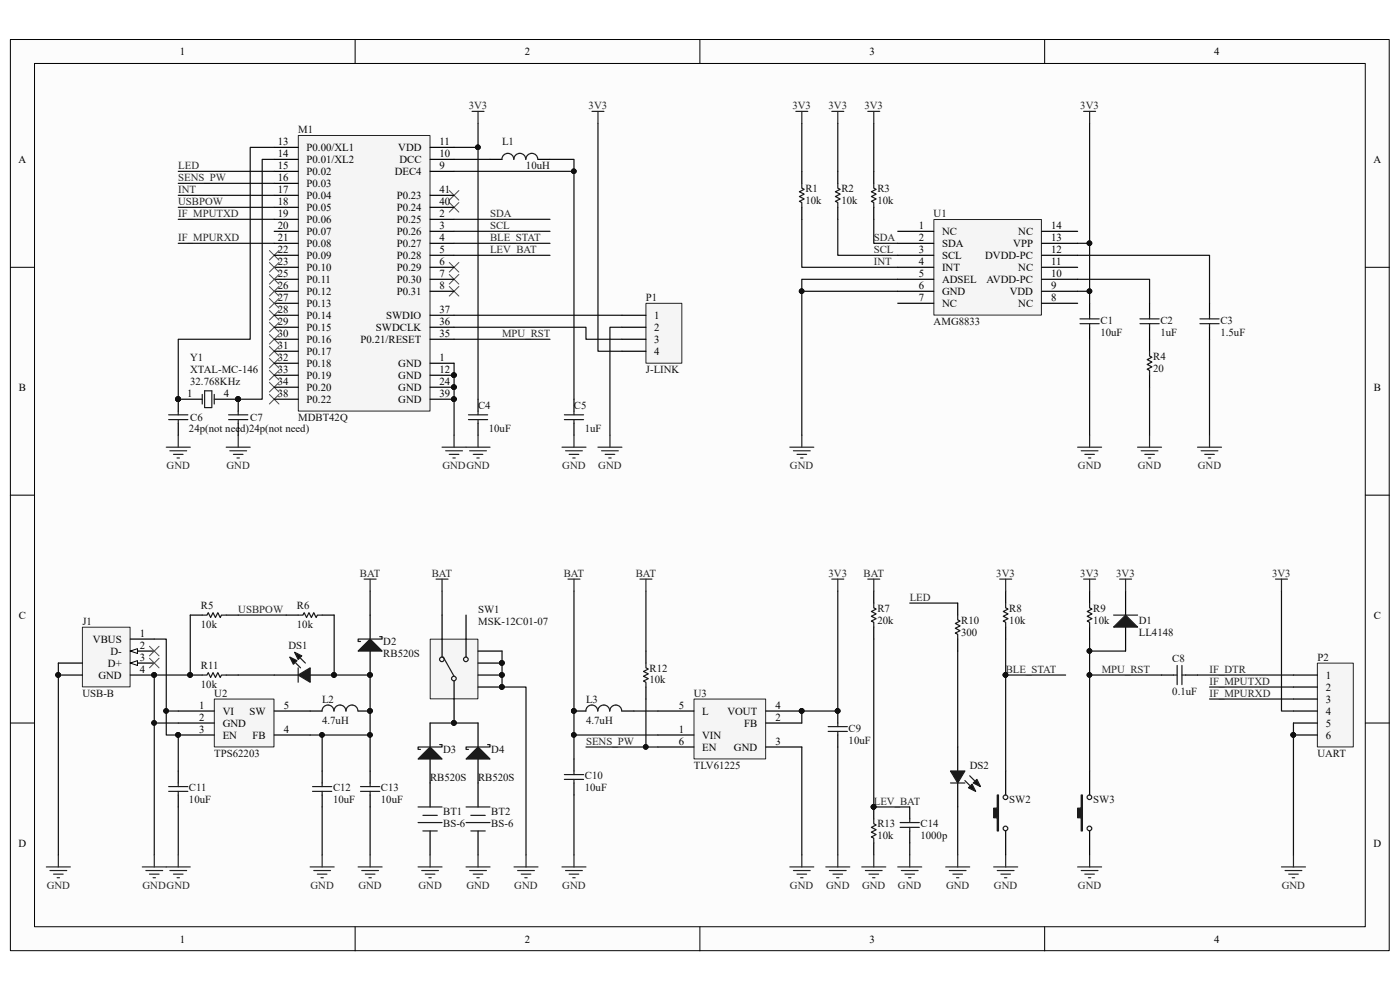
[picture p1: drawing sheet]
<svg xmlns="http://www.w3.org/2000/svg" width="297mm" height="210mm" viewBox="0 0 297 210" stroke-linecap="round" stroke-linejoin="round" font-family="sans-serif">
<path d="M2.2 8.4h292.5v193.3h-292.5z" fill="#fcfcfc"/>
<path d="M2.2 8.4h292.5v193.3h-292.5z" fill="none" stroke="#000" stroke-width=".21"/>
<path d="M7.4 13.5h282.2v183.1h-282.2z" fill="#fcfcfc"/>
<g fill="none" stroke="#000" stroke-width=".21">
<path d="M7.3 13.5h282.3v183.1h-282.3zM75.3 8.4v5.1M148.5 8.4v5.1M221.6 8.4v5.1M2.2 56.7h5.1M289.7 56.7h5.1M2.2 105h5.1M289.7 105h5.1M2.2 153.4h5.1M289.7 153.4h5.1M75.3 196.6v5.1M148.5 196.6v5.1"/>
<path d="M221.6 196.6v5.1"/>
</g>
<g fill="none" stroke="#000" stroke-width=".25">
<path d="M170.1 36.4v2.5M177.7 36.4v2.5M185.4 36.4v2.5M170.1 44v2.5M177.7 44v2.5M185.4 44v2.5M231.2 64.3v2.6M231.2 69.4v2.6M243.9 64.3v2.6M243.9 69.4v5.1M243.9 79.6v2.5M256.6 64.3v2.6"/>
<path d="M256.6 69.4v2.6"/>
</g>
<g fill="none" stroke="#1c1c1c" stroke-width=".25">
<path d="M170.1 38.9v1l.5 .3-1 .5 1 .5-1 .5 1 .5-1 .5 .5 .3v1M177.7 38.9v1l.5 .3-1 .5 1 .5-1 .5 1 .5-1 .5 .5 .3v1M185.4 38.9v1l.5 .3-1 .5 1 .5-1 .5 1 .5-1 .5 .5 .3v1M229.1 67.6h4.1M229.1 68.7h4.1M231.2 66.9v.7M231.2 68.7v.7M241.8 67.6h4.1M241.8 68.7h4.1M243.9 66.9v.7M243.9 68.7v.7M243.9 74.5v1l.5 .3-1 .5 1 .5-1 .5 1 .5-1 .5 .5 .3v1"/>
<path d="M254.6 67.6h4M254.6 68.7h4M256.6 66.9v.7M256.6 68.7v.7"/>
</g>
<path d="M170.1 46.5v10.2h20.4M177.7 46.5v7.7h12.8M185.4 46.5v5.1h5.1M228.6 59.2h15.3v5.1M228.6 54.2h28v10.1M231.2 51.6v10.2M228.6 61.8h2.6v2.5" fill="none" stroke="#0e0e0e" stroke-width=".25"/>
<g fill="#0e0e0e" stroke="#0e0e0e" stroke-width=".21">
<circle cx="231.1" cy="61.8" r=".49"/>
<circle cx="231.1" cy="51.6" r=".49"/>
</g>
<g fill="none" stroke="#262626" stroke-width=".25">
<path d="M168.8 23.6h2.6M170.1 23.6v2.6M176.5 23.6h2.5M177.7 23.6v2.6M184.1 23.6h2.5M185.4 23.6v2.6M229.9 23.6h2.5M231.2 23.6v2.6M167.6 94.9h5M168.3 95.6h3.6M169.1 96.4h2M169.8 97.2h.6"/>
<path d="M170.1 92.3v2.6M228.6 94.9h5.1M229.4 95.6h3.5M230.1 96.4h2.1M230.9 97.2h.5M231.2 92.3v2.6M241.3 94.9h5.1M242.1 95.6h3.6M242.9 96.4h2M243.6 97.2h.5M243.9 92.3v2.6M254.1 94.9h5"/>
<path d="M254.8 95.6h3.6M255.6 96.4h2M256.3 97.2h.6M256.6 92.3v2.6"/>
</g>
<path d="M147.3 148.3h15.1v12.7h-15.1z" fill="#f5f5f5"/>
<path d="M147.2 148.3h15.2v12.7h-15.2z" fill="none" stroke="#262626" stroke-width=".21"/>
<g fill="none" stroke="#000" stroke-width=".25">
<path d="M137 138.1v2.6M121.8 150.8h2.5M131.9 150.8h2.6M137 145.7v2.6M139.6 155.9h7.6M139.6 158.5h7.6M139.6 150.8h7.6M162.5 153.4h7.6M162.5 158.5h7.6M162.5 150.8h7.6M177.7 150.8v2.6M177.7 155.9v2.6"/>
<path d="M101.4 166.1v5.1M101.4 176.3v5.1M121.8 161v2.6M121.8 166.1v2.5"/>
</g>
<g fill="#0e0e0e" stroke="#0e0e0e" stroke-width=".21">
<circle cx="170.1" cy="150.8" r=".49"/>
<circle cx="177.7" cy="150.8" r=".49"/>
<circle cx="121.7" cy="150.8" r=".49"/>
<circle cx="137" cy="158.4" r=".49"/>
</g>
<g fill="none" stroke="#1c1c1c" stroke-width=".25">
<path d="M131.9 150.8a1.27 1.27 0 0 0-1.3-1.2 1.27 1.27 0 0 0-1.3 1.2 1.27 1.27 0 0 0-1.2-1.2 1.27 1.27 0 0 0-1.3 1.2 1.26 1.26 0 0 0-1.3-1.2 1.26 1.26 0 0 0-1.2 1.2M137 140.7v1l.5 .2-1 .5 1 .5-1 .6 1 .5-1 .5 .5 .2v1M175.7 154.1h4.1M175.7 155.2h4.1M177.7 153.4v.7M177.7 155.2v.7M98.9 174.5h5.1M98.9 171.2h5.1M99.9 173h3M99.9 176.3h3M119.7 164.3h4.1M119.7 165.3h4.1"/>
<path d="M121.8 163.6v.7M121.8 165.3v.8"/>
</g>
<path d="M93.8 125.4v5.1M124.3 158.5h12.7M134.5 150.8h5.1M137 148.3v10.2h2.6" fill="none" stroke="#0e0e0e" stroke-width=".25"/>
<g fill="none" stroke="#262626" stroke-width=".25">
<path d="M120.5 122.9h2.5M121.8 122.9v2.5M176.5 122.9h2.5M177.7 122.9v2.5M98.9 183.9h5.1M99.6 184.7h3.6M100.4 185.4h2M101.2 186.2h.5M101.4 181.4v2.5M119.2 183.9h5.1M120 184.7h3.5M120.8 185.4h2"/>
<path d="M121.5 186.2h.5M121.8 181.4v2.5M167.6 183.9h5M168.3 184.7h3.6M169.1 185.4h2M169.8 186.2h.6M170.1 181.4v2.5M175.2 183.9h5.1M176 184.7h3.5M176.7 185.4h2.1M177.5 186.2h.5M177.7 181.4v2.5"/>
</g>
<path d="M137.1 64.4h7.6v12.6h-7.6z" fill="#f5f5f5"/>
<path d="M137 64.3h7.7v12.7h-7.7z" fill="none" stroke="#262626" stroke-width=".21"/>
<path d="M131.9 66.9h5.1M131.9 69.4h5.1M131.9 72h5.1M131.9 74.5h5.1" fill="none" stroke="#000" stroke-width=".25"/>
<g fill="none" stroke="#0e0e0e" stroke-width=".25">
<path d="M58.2 33.8h-2.6v50.9h-5.1M58.2 31.3h-5.1v40.7h-15.3v12.7M96.3 31.3h5.1v53.4M96.3 33.8h7.7M96.3 36.4h25.5M101.4 26.2v5.1M126.9 26.2v48.3h5M37.8 46.5h20.4M37.8 51.6h20.4M96.3 77.1v15.2M96.3 69.4h28v2.6h7.6M96.3 66.9h35.6"/>
<path d="M96.3 72h20.4M131.9 69.4h-2.5v22.9"/>
</g>
<g fill="none" stroke="#262626" stroke-width=".25">
<path d="M35.3 94.9h5.1M36 95.6h3.6M36.8 96.4h2M37.6 97.2h.5M37.8 92.3v2.6M48 94.9h5.1M48.8 95.6h3.5M49.5 96.4h2.1M50.3 97.2h.5M50.5 92.3v2.6M93.8 94.9h10.2M94.5 95.6h3.6"/>
<path d="M95.3 96.4h2M96.1 97.2h.5M96.3 92.3v2.6M99.6 95.6h3.6M100.4 96.4h2M101.2 97.2h.5M101.4 92.3v2.6M119.2 94.9h5.1M120 95.6h3.5M120.8 96.4h2M121.5 97.2h.5M121.8 92.3v2.6"/>
<path d="M126.9 94.9h5M127.6 95.6h3.6M128.4 96.4h2M129.1 97.2h.6M129.4 92.3v2.6"/>
</g>
<g fill="#0e0e0e" stroke="#0e0e0e" stroke-width=".21">
<circle cx="96.3" cy="84.7" r=".49"/>
<circle cx="96.3" cy="82.1" r=".49"/>
<circle cx="96.3" cy="79.6" r=".49"/>
<circle cx="121.7" cy="36.3" r=".49"/>
<circle cx="101.4" cy="31.2" r=".49"/>
<circle cx="50.5" cy="84.7" r=".49"/>
<circle cx="37.8" cy="84.7" r=".49"/>
</g>
<g fill="none" stroke="#4c4c4c" stroke-width=".21">
<path d="M57.2 53.1l2 2.1M59.2 53.1l-2 2.1M95.3 40.4l2 2.1M95.3 43l2 2M95.3 55.7l2 2M95.3 58.2l2 2.1M97.3 40.4l-2 2.1M97.3 43l-2 2M97.3 55.7l-2 2M97.3 58.2l-2 2.1M57.2 65.9l2 2M57.2 68.4l2 2"/>
<path d="M57.2 71l2 2M57.2 73.5l2 2M57.2 76l2 2.1M57.2 78.6l2 2M59.2 78.6l-2 2M59.2 65.9l-2 2M59.2 68.4l-2 2M59.2 71l-2 2M59.2 73.5l-2 2M59.2 76l-2 2.1M95.3 60.8l2 2M97.3 60.8l-2 2"/>
<path d="M57.2 81.1l2 2.1M57.2 83.7l2 2M59.2 81.1l-2 2.1M59.2 83.7l-2 2"/>
</g>
<path d="M63.3 28.8h27.9v58.4h-27.9z" fill="#f5f5f5"/>
<path d="M63.3 28.7h27.9v58.5h-27.9z" fill="none" stroke="#262626" stroke-width=".21"/>
<g fill="none" stroke="#000" stroke-width=".25">
<path d="M58.2 36.4h5.1M58.2 33.8h5.1M58.2 31.3h5.1M58.2 38.9h5.1M91.2 36.4h5.1M91.2 33.8h5.1M91.2 31.3h5.1M104 33.8h2.5M114.1 33.8h2.6M58.2 44h5.1M58.2 41.4h5.1M58.2 51.6h5.1"/>
<path d="M58.2 49.1h5.1M58.2 46.5h5.1M58.2 54.2h5.1M58.2 56.7h5.1M58.2 59.2h5.1M91.2 44h5.1M91.2 41.4h5.1M91.2 51.6h5.1M91.2 49.1h5.1M91.2 46.5h5.1M91.2 54.2h5.1M91.2 56.7h5.1"/>
<path d="M91.2 59.2h5.1M58.2 72h5.1M58.2 79.6h5.1M58.2 77.1h5.1M58.2 69.4h5.1M58.2 74.5h5.1M58.2 66.9h5.1M58.2 61.8h5.1M58.2 64.3h5.1M91.2 72h5.1M91.2 79.6h5.1M91.2 77.1h5.1"/>
<path d="M91.2 69.4h5.1M91.2 66.9h5.1M91.2 61.8h5.1M37.8 84.7v2.5M37.8 89.8v2.5M50.5 84.7v2.5M50.5 89.8v2.5M58.2 84.7h5.1M58.2 82.1h5.1M91.2 84.7h5.1M91.2 82.1h5.1M101.4 84.7v2.5"/>
<path d="M101.4 89.8v2.5M121.8 84.7v2.5M121.8 89.8v2.5"/>
</g>
<g fill="#0e0e0e" stroke="#0e0e0e" stroke-width=".21">
<circle cx="96.3" cy="79.6" r=".49"/>
<circle cx="96.3" cy="82.1" r=".49"/>
<circle cx="96.3" cy="84.7" r=".49"/>
<circle cx="37.8" cy="84.7" r=".49"/>
<circle cx="50.5" cy="84.7" r=".49"/>
<circle cx="121.7" cy="36.3" r=".49"/>
</g>
<g fill="none" stroke="#1c1c1c" stroke-width=".25">
<path d="M109 33.8a1.26 1.26 0 0 0-1.3-1.3 1.26 1.26 0 0 0-1.2 1.3M111.5 33.8a1.26 1.26 0 0 0-1.2-1.3 1.26 1.26 0 0 0-1.3 1.3M114.1 33.8a1.26 1.26 0 0 0-1.3-1.3 1.26 1.26 0 0 0-1.2 1.3M35.8 88h4.1M35.8 89h4.1M37.8 87.2v.8M37.8 89v.8M48.5 88h4.1M48.5 89h4.1M50.5 87.2v.8M50.5 89v.8M99.4 88h4.1"/>
<path d="M99.4 89h4.1M101.4 87.2v.8M101.4 89v.8M119.7 88h4.1M119.7 89h4.1M121.8 87.2v.8M121.8 89v.8"/>
</g>
<path d="M37.8 36.4h20.4M37.8 38.9h20.4M116.7 33.8h5.1v50.9M37.8 41.4h20.4" fill="none" stroke="#0e0e0e" stroke-width=".25"/>
<path d="M57.2 55.7l2 2M59.2 55.7l-2 2" fill="none" stroke="#4c4c4c" stroke-width=".21"/>
<path d="M91.3 135.6h10.1v12.7h-10.1z" fill="#f5f5f5"/>
<path d="M91.3 135.6h10.1v12.7h-10.1z" fill="none" stroke="#262626" stroke-width=".21"/>
<g fill="none" stroke="#1c1c1c" stroke-width=".25">
<path d="M42.9 83.7v2M43.4 82.9h1.5v3.6h-1.5zM45.5 83.7v2M94 139.4l2.3 4.1"/>
<circle cx="93.8" cy="139.9" r=".49"/>
<circle cx="98.8" cy="139.9" r=".49"/>
<circle cx="96.3" cy="143.9" r=".49"/>
<circle cx="231.1" cy="175.7" r=".49"/>
<circle cx="231.1" cy="169.1" r=".49"/>
</g>
<path d="M37.8 84.7h5.1M45.5 84.7h5M93.8 130.5v8.9M98.9 130.5v8.9M101.4 138.1h5.1M96.3 144.5v8.9M101.4 145.7h5.1M101.4 143.2h5.1M101.4 140.7h5.1M231.2 163.6v5M231.2 176.3v5.1" fill="none" stroke="#000" stroke-width=".25"/>
<g fill="#0e0e0e" stroke="#0e0e0e" stroke-width=".21">
<circle cx="96.3" cy="153.4" r=".49"/>
<circle cx="106.5" cy="145.7" r=".49"/>
<circle cx="106.5" cy="143.2" r=".49"/>
<circle cx="106.5" cy="140.6" r=".49"/>
<circle cx="37.8" cy="84.7" r=".49"/>
<circle cx="50.5" cy="84.7" r=".49"/>
<circle cx="231.1" cy="143.2" r=".49"/>
<circle cx="231.1" cy="138.1" r=".49"/>
</g>
<path d="M109 183.9h5.1M109.8 184.7h3.6M110.6 185.4h2M111.3 186.2h.5M111.6 181.4v2.5M228.6 183.9h5.1M229.4 184.7h3.5M230.1 185.4h2.1M230.9 186.2h.5M231.2 181.4v2.5" fill="none" stroke="#262626" stroke-width=".25"/>
<path d="M96.3 51.6h20.4M96.3 54.2h20.4M231.2 135.6v2.5M231.2 143.2h15.2" fill="none" stroke="#0e0e0e" stroke-width=".25"/>
<path d="M229.4 168.6h.2v7.7h-.2v-2.8h-.8v-2.1h.8z" fill-rule="evenodd" fill="#1c1c1c" stroke="#1c1c1c" stroke-width=".25"/>
<path d="M279.5 140.7h7.6v17.8h-7.6z" fill="#f5f5f5"/>
<path d="M279.5 140.7h7.6v17.8h-7.6z" fill="none" stroke="#262626" stroke-width=".21"/>
<path d="M203.2 158.5v5.1M274.4 143.2h5.1M274.4 145.7h5.1M274.4 148.3h5.1M274.4 150.8h5.1M274.4 153.4h5.1M274.4 155.9h5.1M203.2 166.1v5.1" fill="none" stroke="#000" stroke-width=".25"/>
<circle cx="274.4" cy="155.9" r=".49" fill="#0e0e0e" stroke="#0e0e0e" stroke-width=".21"/>
<path d="M271.9 183.9h5.1M272.6 184.7h3.6M273.4 185.4h2M274.2 186.2h.5M274.4 181.4v2.5" fill="none" stroke="#262626" stroke-width=".25"/>
<path d="M193 127.9h10.2M254.1 143.2h20.3M256.6 145.7h17.8M256.6 148.3h17.8M274.4 153.4v28" fill="none" stroke="#0e0e0e" stroke-width=".25"/>
<path d="M201.6 166.1h3.1M205.7 164.6l1 1" fill="none" stroke="#1c1c1c" stroke-width=".25"/>
<path d="M201.6 163.6h3.1l-1.5 2.5z" fill="#1c1c1c" stroke="#1c1c1c" stroke-width=".25"/>
<path d="M206.5 166.1l.7-.8 .8 1.6z" fill="#151515" stroke="#1c1c1c" stroke-width=".25"/>
<path d="M204.7 165.6l1 1" fill="none" stroke="#1c1c1c" stroke-width=".25"/>
<path d="M205.5 167.1l.7-.7 .8 1.5z" fill="#151515" stroke="#1c1c1c" stroke-width=".25"/>
<g fill="none" stroke="#0e0e0e" stroke-width=".25">
<path d="M170.1 26.2v10.2M177.7 26.2v10.2M185.4 26.2v10.2M231.2 26.2v25.4h-2.6M96.3 49.1h20.4M96.3 46.5h20.4M190.5 59.2h-20.4v2.6M190.5 61.8h-20.4v30.5M231.2 72v20.3M256.6 72v20.3M243.9 82.1v10.2M137 125.4v12.7"/>
<path d="M185.4 135.6v35.6h7.6M203.2 138.1v20.4M213.4 135.6v28M238.8 138.1h-7.6v25.5M170.1 158.5v22.9M177.7 158.5v22.9M213.4 143.2h12.7M121.8 168.6v12.8M193 178.8v2.6M203.2 171.2v10.2"/>
</g>
<g fill="none" stroke="#262626" stroke-width=".25">
<path d="M92.5 122.9h2.6M93.8 122.9v2.5M135.8 122.9h2.5M137 122.9v2.5M184.1 122.9h2.5M185.4 122.9v2.5M212.1 122.9h2.5M213.4 122.9v2.5M182.8 183.9h5.1M183.6 184.7h3.6M184.4 185.4h2M185.1 186.2h.5"/>
<path d="M185.4 181.4v2.5M190.5 183.9h5M191.2 184.7h3.6M192 185.4h2M192.7 186.2h.6M193 181.4v2.5M200.6 183.9h5.1M201.4 184.7h3.6M202.2 185.4h2M202.9 186.2h.5M203.2 181.4v2.5M210.8 183.9h5.1"/>
<path d="M211.6 184.7h3.5M212.3 185.4h2.1M213.1 186.2h.5M213.4 181.4v2.5"/>
</g>
<g fill="none" stroke="#000" stroke-width=".25">
<path d="M185.4 125.4v2.5M185.4 133v2.6M203.2 127.9v2.6M203.2 135.6v2.5M213.4 125.4v2.5M213.4 133v2.6M231.2 125.4v2.5M231.2 133v2.6M238.8 125.4v5.1M238.8 133v5.1M101.4 153.4v5.1M246.4 143.2h2.6"/>
<path d="M251.5 143.2h2.6M101.4 161v5.1M185.4 171.2v2.5M185.4 178.8v2.6M193 171.2v2.5M193 176.3v2.5M213.4 163.6v5M213.4 176.3v5.1"/>
</g>
<g fill="none" stroke="#1c1c1c" stroke-width=".25">
<path d="M185.4 127.9v1.1l.5 .2-1 .5 1 .5-1 .5 1 .5-1 .6 .5 .2v1M203.2 130.5v1l.5 .3-1 .5 1 .5-1 .5 1 .5-1 .5 .5 .3v1M213.4 127.9v1.1l.5 .2-1.1 .5 1.1 .5-1.1 .5 1.1 .5-1.1 .6 .6 .2v1M231.2 127.9v1.1l.5 .2-1 .5 1 .5-1 .5 1 .5-1 .6 .5 .2v1M236.2 130.5h5.1M103.5 158h.5v.5h-5.1v.5h.5M249 143.2h.7M249.7 141.2v4M250.7 141.2v4M250.7 143.2h.8M185.4 173.7v1l.5 .3-1 .5 1 .5-1 .5 1 .5-1 .5 .5 .3v1M191 175.5h4"/>
<path d="M191 174.5h4M193 173.7v.8M193 175.5v.8"/>
<circle cx="213.3" cy="169.1" r=".49"/>
<circle cx="213.3" cy="175.7" r=".49"/>
</g>
<g fill="#1c1c1c" stroke="#1c1c1c" stroke-width=".25">
<path d="M236.2 133l2.6-2.5 2.5 2.5z"/>
<path d="M98.9 161l2.5-2.5 2.6 2.5z"/>
<path d="M211.6 168.6h.2v7.7h-.2v-2.8h-.8v-2.1h.8z" fill-rule="evenodd"/>
</g>
<g fill="#0e0e0e" stroke="#0e0e0e" stroke-width=".21">
<circle cx="231.1" cy="143.2" r=".49"/>
<circle cx="231.1" cy="138.1" r=".49"/>
<circle cx="213.3" cy="143.2" r=".49"/>
<circle cx="185.3" cy="171.2" r=".49"/>
<circle cx="231.1" cy="51.6" r=".49"/>
<circle cx="170.1" cy="61.8" r=".49"/>
</g>
<path d="M57.2 58.2l2 2.1M59.2 58.2l-2 2.1M57.2 60.8l2 2M57.2 63.3l2 2.1M59.2 60.8l-2 2M59.2 63.3l-2 2.1" fill="none" stroke="#4c4c4c" stroke-width=".21"/>
<path d="M45.5 148.3h12.6v10.2h-12.6z" fill="#f5f5f5"/>
<path d="M45.5 148.3h12.6v10.2h-12.6z" fill="none" stroke="#262626" stroke-width=".21"/>
<g fill="none" stroke="#000" stroke-width=".25">
<path d="M78.5 130.5v5.1M78.5 138.1v5.1M37.8 150.8h7.7M37.8 153.4h7.7M37.8 155.9h7.7M58.2 150.8h10.1M58.2 155.9h7.6M76 150.8h2.5M37.8 163.6v2.5M37.8 168.6v2.6M68.3 163.6v2.5M68.3 168.6v2.6"/>
<path d="M78.5 163.6v2.5M78.5 168.6v2.6"/>
</g>
<g fill="#0e0e0e" stroke="#0e0e0e" stroke-width=".21">
<circle cx="37.8" cy="155.9" r=".49"/>
<circle cx="32.7" cy="153.4" r=".49"/>
<circle cx="78.5" cy="150.8" r=".49"/>
<circle cx="78.5" cy="155.9" r=".49"/>
<circle cx="78.5" cy="143.2" r=".49"/>
<circle cx="68.3" cy="155.9" r=".49"/>
</g>
<g fill="none" stroke="#1c1c1c" stroke-width=".25">
<path d="M80.6 135.1h.5v.5h-5.1v.5h.5M75.9 150.8a1.27 1.27 0 0 0-1.2-1.2 1.27 1.27 0 0 0-1.3 1.2 1.27 1.27 0 0 0-1.3-1.2 1.27 1.27 0 0 0-1.3 1.2 1.26 1.26 0 0 0-1.2-1.2 1.26 1.26 0 0 0-1.3 1.2M35.8 166.9h4.1M35.8 167.9h4.1M37.8 166.1v.8M37.8 167.9v.7M66.3 166.9h4.1M66.3 167.9h4.1M68.3 166.1v.8M68.3 167.9v.7M76.5 166.9h4.1M76.5 167.9h4.1"/>
<path d="M78.5 166.1v.8M78.5 167.9v.7"/>
</g>
<path d="M78.5 125.4v5.1M37.8 153.4h-5.1v28M68.3 155.9v7.7M78.5 155.9v7.7M68.3 171.2v10.2M78.5 171.2v10.2" fill="none" stroke="#0e0e0e" stroke-width=".25"/>
<g fill="none" stroke="#262626" stroke-width=".25">
<path d="M77.2 122.9h2.6M78.5 122.9v2.5M30.2 183.9h5.1M30.9 184.7h3.6M31.7 185.4h2M32.5 186.2h.5M32.7 181.4v2.5M65.8 183.9h5.1M66.6 184.7h3.5M67.3 185.4h2.1M68.1 186.2h.5M68.3 181.4v2.5"/>
<path d="M76 183.9h5.1M76.7 184.7h3.6M77.5 185.4h2M78.3 186.2h.5M78.5 181.4v2.5"/>
</g>
<path d="M78.5 135.6l2.6 2.5h-5.1z" fill="#1c1c1c" stroke="#1c1c1c" stroke-width=".25"/>
<path d="M17.5 133.1h10.1v12.6h-10.1z" fill="#f5f5f5"/>
<path d="M17.5 133.1h10.1v12.6h-10.1z" fill="none" stroke="#262626" stroke-width=".21"/>
<path d="M27.6 135.6h5.1M27.6 138.1h5.1" fill="none" stroke="#000" stroke-width=".25"/>
<path d="M27.6 138.1l1.6-.5v1z" fill="#fcfcfc" stroke="#000" stroke-width=".21"/>
<path d="M27.6 140.7h5.1" fill="none" stroke="#000" stroke-width=".25"/>
<path d="M27.6 140.7l1.6-.6v1.1z" fill="#fcfcfc" stroke="#000" stroke-width=".21"/>
<path d="M12.4 143.2h5.1M12.4 140.7h5.1M27.6 143.2h5.1M58.2 143.2h5.1M65.8 143.2h5.1" fill="none" stroke="#000" stroke-width=".25"/>
<g fill="#0e0e0e" stroke="#0e0e0e" stroke-width=".21">
<circle cx="32.7" cy="143.2" r=".49"/>
<circle cx="12.3" cy="143.2" r=".49"/>
<circle cx="170.1" cy="150.8" r=".49"/>
<circle cx="177.7" cy="150.8" r=".49"/>
<circle cx="37.8" cy="155.9" r=".49"/>
<circle cx="35.2" cy="150.8" r=".49"/>
<circle cx="70.9" cy="143.2" r=".49"/>
</g>
<path d="M32.7 135.6h2.6v15.2M177.7 125.4v25.4h-7.6v2.6M37.8 150.8h-2.5v5.1h2.5v7.7M37.8 171.2v10.2" fill="none" stroke="#0e0e0e" stroke-width=".25"/>
<path d="M9.8 183.9h5.1M10.6 184.7h3.6M11.4 185.4h2M12.1 186.2h.5M12.4 181.4v2.5M35.3 183.9h5.1M36 184.7h3.6M36.8 185.4h2M37.6 186.2h.5M37.8 181.4v2.5" fill="none" stroke="#262626" stroke-width=".25"/>
<path d="M63.8 139.6l1 1.1M63.3 141.7v3" fill="none" stroke="#1c1c1c" stroke-width=".25"/>
<path d="M63.3 143.2l2.5-1.5v3z" fill="#1c1c1c" stroke="#1c1c1c" stroke-width=".25"/>
<path d="M62.5 138.4l1.5 .7-.7 .8z" fill="#151515" stroke="#1c1c1c" stroke-width=".25"/>
<path d="M62.7 140.7l1.1 1" fill="none" stroke="#1c1c1c" stroke-width=".25"/>
<path d="M61.5 139.4l1.5 .7-.8 .8z" fill="#151515" stroke="#1c1c1c" stroke-width=".25"/>
<g fill="#0e0e0e" stroke="#0e0e0e" stroke-width=".21">
<circle cx="70.9" cy="143.2" r=".49"/>
<circle cx="40.3" cy="143.2" r=".49"/>
<circle cx="12.3" cy="143.2" r=".49"/>
<circle cx="78.5" cy="143.2" r=".49"/>
<circle cx="78.5" cy="150.8" r=".49"/>
<circle cx="78.5" cy="155.9" r=".49"/>
<circle cx="68.3" cy="155.9" r=".49"/>
<circle cx="32.7" cy="143.2" r=".49"/>
<circle cx="32.7" cy="153.4" r=".49"/>
<circle cx="121.7" cy="150.8" r=".49"/>
<circle cx="121.7" cy="155.9" r=".49"/>
<circle cx="96.3" cy="153.4" r=".49"/>
<circle cx="106.5" cy="140.6" r=".49"/>
<circle cx="106.5" cy="143.2" r=".49"/>
<circle cx="106.5" cy="145.7" r=".49"/>
</g>
<path d="M40.4 130.5h2.5M48 130.5h2.5M60.7 130.5h2.6M68.3 130.5h2.6M40.4 143.2h2.5M48 143.2h2.5M91.2 153.4v5.1M91.2 161v10.2M91.2 176.3v5.1" fill="none" stroke="#000" stroke-width=".25"/>
<path d="M42.9 130.5h1l.3-.5 .5 1 .5-1 .5 1 .5-1 .5 1 .3-.5h1M63.3 130.5h1l.2-.5 .5 1 .5-1 .6 1 .5-1 .5 1 .2-.5h1M42.9 143.2h1l.3-.5 .5 1 .5-1 .5 1 .5-1 .5 1 .3-.5h1M93.3 158h.5v.5h-5.1v.5h.5M88.7 174.5h5.1M88.7 171.2h5.1M89.7 173h3.1M89.7 176.3h3.1" fill="none" stroke="#1c1c1c" stroke-width=".25"/>
<path d="M37.8 44h20.4M40.4 130.5v12.7h-7.7v10.2M50.5 130.5h10.2M70.9 130.5v12.7h7.6v12.7h-12.7M106.5 138.1v7.6h5.1v35.7M121.8 125.4v30.5h17.8M12.4 140.7v40.7M50.5 143.2h7.7M91.2 153.4h10.2M121.8 155.9v5.1" fill="none" stroke="#0e0e0e" stroke-width=".25"/>
<path d="M88.7 161l2.5-2.5 2.6 2.5z" fill="#1c1c1c" stroke="#1c1c1c" stroke-width=".25"/>
<path d="M88.7 183.9h5.1M89.5 184.7h3.5M90.2 185.4h2.1M91 186.2h.5M91.2 181.4v2.5" fill="none" stroke="#262626" stroke-width=".25"/>
<path d="M198.2 46.6h22.7v20.2h-22.7z" fill="#f5f5f5"/>
<path d="M198.1 46.6h22.8v20.2h-22.8z" fill="none" stroke="#262626" stroke-width=".21"/>
<g fill="none" stroke="#000" stroke-width=".25">
<path d="M190.5 49.1h7.6M190.5 51.6h7.6M190.5 54.2h7.6M190.5 56.7h7.6M190.5 59.2h7.6M221 49.1h7.6M221 51.6h7.6M221 54.2h7.6M221 56.7h7.6M221 59.2h7.6M190.5 61.8h7.6M190.5 64.3h7.6"/>
<path d="M221 61.8h7.6M221 64.3h7.6"/>
</g>
<path d="M100.1 23.6h2.6M101.4 23.6v2.6M125.6 23.6h2.5M126.9 23.6v2.6M229.9 122.9h2.5M231.2 122.9v2.5M237.5 122.9h2.6M238.8 122.9v2.5M270.6 122.9h2.5M271.9 122.9v2.5" fill="none" stroke="#262626" stroke-width=".25"/>
<path d="M271.9 125.4v25.4h2.5" fill="none" stroke="#0e0e0e" stroke-width=".25"/>
<path d="M31.7 137.1l2 2M31.7 139.6l2 2.1M33.7 137.1l-2 2M33.7 139.6l-2 2.1" fill="none" stroke="#4c4c4c" stroke-width=".21"/>
<g font-size="2.3">
<text x="38.2" y="11.7">1</text>
<text x="111.3" y="11.7">2</text>
<text x="184.5" y="11.7">3</text>
<text x="257.6" y="11.7">4</text>
<text x="3.9" y="34.6">A</text>
<text x="58.9" y="30.8">13</text>
<text x="58.9" y="35.9">15</text>
<text x="58.9" y="33.3">14</text>
<text x="65" y="32">P0.00/XL1</text>
<text x="65" y="34.6">P0.01/XL2</text>
<text x="84.5" y="32">VDD</text>
<text x="84.8" y="34.6">DCC</text>
<text x="93.3" y="35.9">9</text>
<text x="93.3" y="33.3">10</text>
<text x="93.3" y="30.8">11</text>
<text x="291.4" y="34.6">A</text>
<text x="58.9" y="38.4">16</text>
<text x="58.9" y="40.9">17</text>
<text x="65" y="39.7">P0.03</text>
<text x="65" y="37.1">P0.02</text>
<text x="83.7" y="37.1">DEC4</text>
<text x="93.3" y="40.9">41</text>
<text x="58.9" y="46">19</text>
<text x="58.9" y="43.5">18</text>
<text x="65" y="42.2">P0.04</text>
<text x="65" y="47.3">P0.06</text>
<text x="65" y="44.7">P0.05</text>
<text x="84.2" y="44.7">P0.24</text>
<text x="84.2" y="42.2">P0.23</text>
<text x="84.2" y="47.3">P0.25</text>
<text x="93.3" y="43.5">40</text>
<text x="93.3" y="46">2</text>
<text x="58.9" y="51.1">21</text>
<text x="58.9" y="48.6">20</text>
<text x="58.9" y="53.7">22</text>
<text x="65" y="52.4">P0.08</text>
<text x="65" y="49.8">P0.07</text>
<text x="84.2" y="49.8">P0.26</text>
<text x="84.2" y="52.4">P0.27</text>
<text x="93.3" y="48.6">3</text>
<text x="93.3" y="51.1">4</text>
<text x="93.3" y="53.7">5</text>
<text x="194.9" y="48.6">1</text>
<text x="194.9" y="51.1">2</text>
<text x="194.9" y="53.7">3</text>
<text x="199.9" y="49.8">NC</text>
<text x="199.9" y="52.4">SDA</text>
<text x="215" y="52.4">VPP</text>
<text x="216" y="49.8">NC</text>
<text x="223" y="53.7">12</text>
<text x="223" y="51.1">13</text>
<text x="223" y="48.6">14</text>
<text x="58.9" y="56.2">23</text>
<text x="58.9" y="58.8">25</text>
<text x="65" y="54.9">P0.09</text>
<text x="65" y="57.5">P0.10</text>
<text x="84.2" y="54.9">P0.28</text>
<text x="84.2" y="57.5">P0.29</text>
<text x="93.3" y="58.8">7</text>
<text x="93.3" y="56.2">6</text>
<text x="194.9" y="56.2">4</text>
<text x="194.9" y="58.8">5</text>
<text x="199.9" y="54.9">SCL</text>
<text x="199.9" y="57.5">INT</text>
<text x="209" y="54.9">DVDD-PC</text>
<text x="216" y="57.5">NC</text>
<text x="223" y="58.8">10</text>
<text x="223" y="56.2">11</text>
<text x="58.9" y="61.3">26</text>
<text x="58.9" y="63.8">27</text>
<text x="65" y="62.6">P0.12</text>
<text x="65" y="65.1">P0.13</text>
<text x="65" y="60">P0.11</text>
<text x="84.2" y="60">P0.30</text>
<text x="84.2" y="62.6">P0.31</text>
<text x="93.3" y="61.3">8</text>
<text x="194.9" y="61.3">6</text>
<text x="194.9" y="63.8">7</text>
<text x="199.9" y="60">ADSEL</text>
<text x="199.9" y="62.6">GND</text>
<text x="199.9" y="65.1">NC</text>
<text x="209.3" y="60">AVDD-PC</text>
<text x="214.2" y="62.6">VDD</text>
<text x="216" y="65.1">NC</text>
<text x="223" y="63.8">8</text>
<text x="223" y="61.3">9</text>
<text x="58.9" y="71.5">30</text>
<text x="58.9" y="68.9">29</text>
<text x="58.9" y="66.4">28</text>
<text x="65" y="70.2">P0.15</text>
<text x="65" y="67.6">P0.14</text>
<text x="79.8" y="70.2">SWDCLK</text>
<text x="81.9" y="67.6">SWDIO</text>
<text x="93.3" y="71.5">35</text>
<text x="93.3" y="68.9">36</text>
<text x="93.3" y="66.4">37</text>
<text x="138.8" y="67.6">1</text>
<text x="138.8" y="70.2">2</text>
<text x="58.9" y="74">31</text>
<text x="58.9" y="76.6">32</text>
<text x="65" y="72.7">P0.16</text>
<text x="65" y="75.3">P0.17</text>
<text x="65" y="77.9">P0.18</text>
<text x="76.5" y="72.7">P0.21/RESET</text>
<text x="84.5" y="77.9">GND</text>
<text x="93.3" y="76.6">1</text>
<text x="138.8" y="72.7">3</text>
<text x="138.8" y="75.3">4</text>
<text x="4" y="82.9">B</text>
<text x="58.9" y="81.7">34</text>
<text x="58.9" y="79.1">33</text>
<text x="65" y="82.9">P0.20</text>
<text x="65" y="80.4">P0.19</text>
<text x="84.5" y="80.4">GND</text>
<text x="84.5" y="82.9">GND</text>
<text x="93.3" y="79.1">12</text>
<text x="93.3" y="81.7">24</text>
<text x="291.5" y="82.9">B</text>
<text x="39.7" y="84.2">1</text>
<text x="47.5" y="84.2">4</text>
<text x="58.9" y="84.2">38</text>
<text x="65" y="85.5">P0.22</text>
<text x="84.5" y="85.5">GND</text>
<text x="93.3" y="84.2">39</text>
<text x="4" y="131.3">C</text>
<text x="291.5" y="131.3">C</text>
<text x="19.7" y="136.4">VBUS</text>
<text x="29.7" y="135.1">1</text>
<text x="29.7" y="137.6">2</text>
<text x="20.9" y="144">GND</text>
<text x="22.9" y="141.4">D+</text>
<text x="23.5" y="138.9">D-</text>
<text x="29.7" y="140.2">3</text>
<text x="29.7" y="142.7">4</text>
<text x="281.3" y="144">1</text>
<text x="281.3" y="146.5">2</text>
<text x="281.3" y="149.1">3</text>
<text x="42.2" y="150.3">1</text>
<text x="42.2" y="152.9">2</text>
<text x="42.2" y="155.4">3</text>
<text x="47.2" y="151.6">VI</text>
<text x="47.2" y="154.1">GND</text>
<text x="53" y="151.6">SW</text>
<text x="60.2" y="155.4">4</text>
<text x="60.2" y="150.3">5</text>
<text x="144" y="155.4">1</text>
<text x="144" y="150.3">5</text>
<text x="149" y="151.6">L</text>
<text x="154.3" y="151.6">VOUT</text>
<text x="157.9" y="154.1">FB</text>
<text x="164.5" y="152.9">2</text>
<text x="164.5" y="150.3">4</text>
<text x="281.3" y="151.6">4</text>
<text x="281.3" y="154.1">5</text>
<text x="47.2" y="156.7">EN</text>
<text x="53.6" y="156.7">FB</text>
<text x="144" y="158">6</text>
<text x="149" y="156.7">VIN</text>
<text x="149" y="159.3">EN</text>
<text x="155.7" y="159.3">GND</text>
<text x="164.5" y="158">3</text>
<text x="281.3" y="156.7">6</text>
<text x="3.9" y="179.6">D</text>
<text x="291.4" y="179.6">D</text>
<text x="38.2" y="199.9">1</text>
<text x="111.3" y="199.9">2</text>
<text x="184.5" y="199.9">3</text>
<text x="257.6" y="199.9">4</text>
</g>
<g font-size="2.3" fill="#262626">
<text x="99.4" y="23.1">3V3</text>
<text x="124.9" y="23.1">3V3</text>
<text x="168.1" y="23.1">3V3</text>
<text x="175.8" y="23.1">3V3</text>
<text x="183.4" y="23.1">3V3</text>
<text x="229.2" y="23.1">3V3</text>
<text x="37.8" y="35.9">LED</text>
<text x="37.8" y="38.4">SENS_PW</text>
<text x="37.8" y="40.9">INT</text>
<text x="37.8" y="46">IF_MPUTXD</text>
<text x="37.8" y="43.5">USBPOW</text>
<text x="104" y="46">SDA</text>
<text x="37.8" y="51.1">IF_MPURXD</text>
<text x="104" y="51.1">BLE_STAT</text>
<text x="104" y="53.7">LEV_BAT</text>
<text x="104" y="48.6">SCL</text>
<text x="185.4" y="51.1">SDA</text>
<text x="185.4" y="53.7">SCL</text>
<text x="185.4" y="56.2">INT</text>
<text x="106.5" y="71.5">MPU_RST</text>
<text x="35.3" y="99.4">GND</text>
<text x="48" y="99.4">GND</text>
<text x="93.9" y="99.4">GNDGND</text>
<text x="119.3" y="99.4">GND</text>
<text x="126.9" y="99.4">GND</text>
<text x="167.6" y="99.4">GND</text>
<text x="228.7" y="99.4">GND</text>
<text x="241.4" y="99.4">GND</text>
<text x="254.1" y="99.4">GND</text>
<text x="76.4" y="122.3">BAT</text>
<text x="91.6" y="122.3">BAT</text>
<text x="119.6" y="122.3">BAT</text>
<text x="134.9" y="122.3">BAT</text>
<text x="175.8" y="122.3">3V3</text>
<text x="183.2" y="122.3">BAT</text>
<text x="211.4" y="122.3">3V3</text>
<text x="229.2" y="122.3">3V3</text>
<text x="236.8" y="122.3">3V3</text>
<text x="269.9" y="122.3">3V3</text>
<text x="50.5" y="130">USBPOW</text>
<text x="193" y="127.4">LED</text>
<text x="213.4" y="142.7">BLE_STAT</text>
<text x="233.7" y="142.7">MPU_RST</text>
<text x="256.6" y="142.7">IF_DTR</text>
<text x="256.6" y="147.8">IF_MPURXD</text>
<text x="256.6" y="145.2">IF_MPUTXD</text>
<text x="124.3" y="158">SENS_PW</text>
<text x="185.4" y="170.7">LEV_BAT</text>
<text x="9.9" y="188.5">GND</text>
<text x="30.2" y="188.5">GNDGND</text>
<text x="65.9" y="188.5">GND</text>
<text x="76" y="188.5">GND</text>
<text x="88.8" y="188.5">GND</text>
<text x="98.9" y="188.5">GND</text>
<text x="109.1" y="188.5">GND</text>
<text x="119.3" y="188.5">GND</text>
<text x="167.6" y="188.5">GND</text>
<text x="175.3" y="188.5">GND</text>
<text x="182.9" y="188.5">GND</text>
<text x="190.5" y="188.5">GND</text>
<text x="200.7" y="188.5">GND</text>
<text x="210.9" y="188.5">GND</text>
<text x="228.7" y="188.5">GND</text>
<text x="271.9" y="188.5">GND</text>
</g>
<g font-size="2.3" fill="#0e0e0e">
<text x="63.2" y="28.2">M1</text>
<text x="106.5" y="30.8">L1</text>
<text x="111.6" y="35.9">10uH</text>
<text x="170.9" y="40.7">R1</text>
<text x="178.5" y="40.7">R2</text>
<text x="186.1" y="40.7">R3</text>
<text x="170.9" y="43.2">10k</text>
<text x="178.5" y="43.2">10k</text>
<text x="186.1" y="43.2">10k</text>
<text x="198.1" y="46">U1</text>
<text x="137" y="63.8">P1</text>
<text x="198.1" y="68.9">AMG8833</text>
<text x="233.5" y="71.2">10uF</text>
<text x="233.5" y="68.7">C1</text>
<text x="246.2" y="71.2">1uF</text>
<text x="246.2" y="68.7">C2</text>
<text x="258.9" y="71.2">1.5uF</text>
<text x="258.9" y="68.7">C3</text>
<text x="40.3" y="76.6">Y1</text>
<text x="244.6" y="76.3">R4</text>
<text x="40.3" y="81.7">32.768KHz</text>
<text x="40.3" y="79.1">XTAL-MC-146</text>
<text x="137" y="79.1">J-LINK</text>
<text x="244.6" y="78.9">20</text>
<text x="40.3" y="89.3">C6</text>
<text x="53.1" y="89.3">C7</text>
<text x="63.2" y="89.3">MDBT42Q</text>
<text x="101.4" y="86.7">C4</text>
<text x="121.8" y="86.7">C5</text>
<text x="40.1" y="91.6">24p(not need)24p(not need)</text>
<text x="103.7" y="91.6">10uF</text>
<text x="124.1" y="91.6">1uF</text>
<text x="42.6" y="129.2">R5</text>
<text x="63" y="129.2">R6</text>
<text x="101.4" y="130">SW1</text>
<text x="186.1" y="129.8">R7</text>
<text x="214.1" y="129.8">R8</text>
<text x="231.9" y="129.8">R9</text>
<text x="17.5" y="132.5">J1</text>
<text x="42.6" y="133.3">10k</text>
<text x="61.2" y="137.6">DS1</text>
<text x="63" y="133.3">10k</text>
<text x="81.3" y="136.9">D2</text>
<text x="101.4" y="132.5">MSK-12C01-07</text>
<text x="186.1" y="132.3">20k</text>
<text x="203.9" y="134.8">300</text>
<text x="203.9" y="132.3">R10</text>
<text x="214.1" y="132.3">10k</text>
<text x="231.9" y="132.3">10k</text>
<text x="241.6" y="132.3">D1</text>
<text x="241.6" y="134.8">LL4148</text>
<text x="42.6" y="141.9">R11</text>
<text x="81.3" y="139.4">RB520S</text>
<text x="137.8" y="142.5">R12</text>
<text x="248.7" y="140.4">C8</text>
<text x="279.5" y="140.2">P2</text>
<text x="17.5" y="147.8">USB-B</text>
<text x="42.6" y="146">10k</text>
<text x="45.5" y="147.8">U2</text>
<text x="68.3" y="149.1">L2</text>
<text x="124.3" y="149.1">L3</text>
<text x="137.8" y="145">10k</text>
<text x="147.2" y="147.8">U3</text>
<text x="248.7" y="147.5">0.1uF</text>
<text x="68.3" y="153.6">4.7uH</text>
<text x="124.3" y="153.6">4.7uH</text>
<text x="180" y="155.2">C9</text>
<text x="45.5" y="160.5">TPS62203</text>
<text x="94" y="159.8">D3</text>
<text x="104.2" y="159.8">D4</text>
<text x="180" y="157.7">10uF</text>
<text x="279.5" y="160.5">UART</text>
<text x="40.1" y="167.9">C11</text>
<text x="70.7" y="167.9">C12</text>
<text x="80.8" y="167.9">C13</text>
<text x="91.2" y="165.6">RB520S</text>
<text x="101.4" y="165.6">RB520S</text>
<text x="124.1" y="167.9">10uF</text>
<text x="124.1" y="165.4">C10</text>
<text x="147.2" y="163.1">TLV61225</text>
<text x="205.7" y="163.1">DS2</text>
<text x="40.1" y="170.4">10uF</text>
<text x="70.7" y="170.4">10uF</text>
<text x="80.8" y="170.4">10uF</text>
<text x="94" y="173">BT1</text>
<text x="104.2" y="173">BT2</text>
<text x="214.1" y="170.4">SW2</text>
<text x="231.9" y="170.4">SW3</text>
<text x="94" y="175.5">BS-6</text>
<text x="104.2" y="175.5">BS-6</text>
<text x="186.1" y="178.1">10k</text>
<text x="186.1" y="175.5">R13</text>
<text x="195.3" y="178.1">1000p</text>
<text x="195.3" y="175.5">C14</text>
</g>
</svg>
